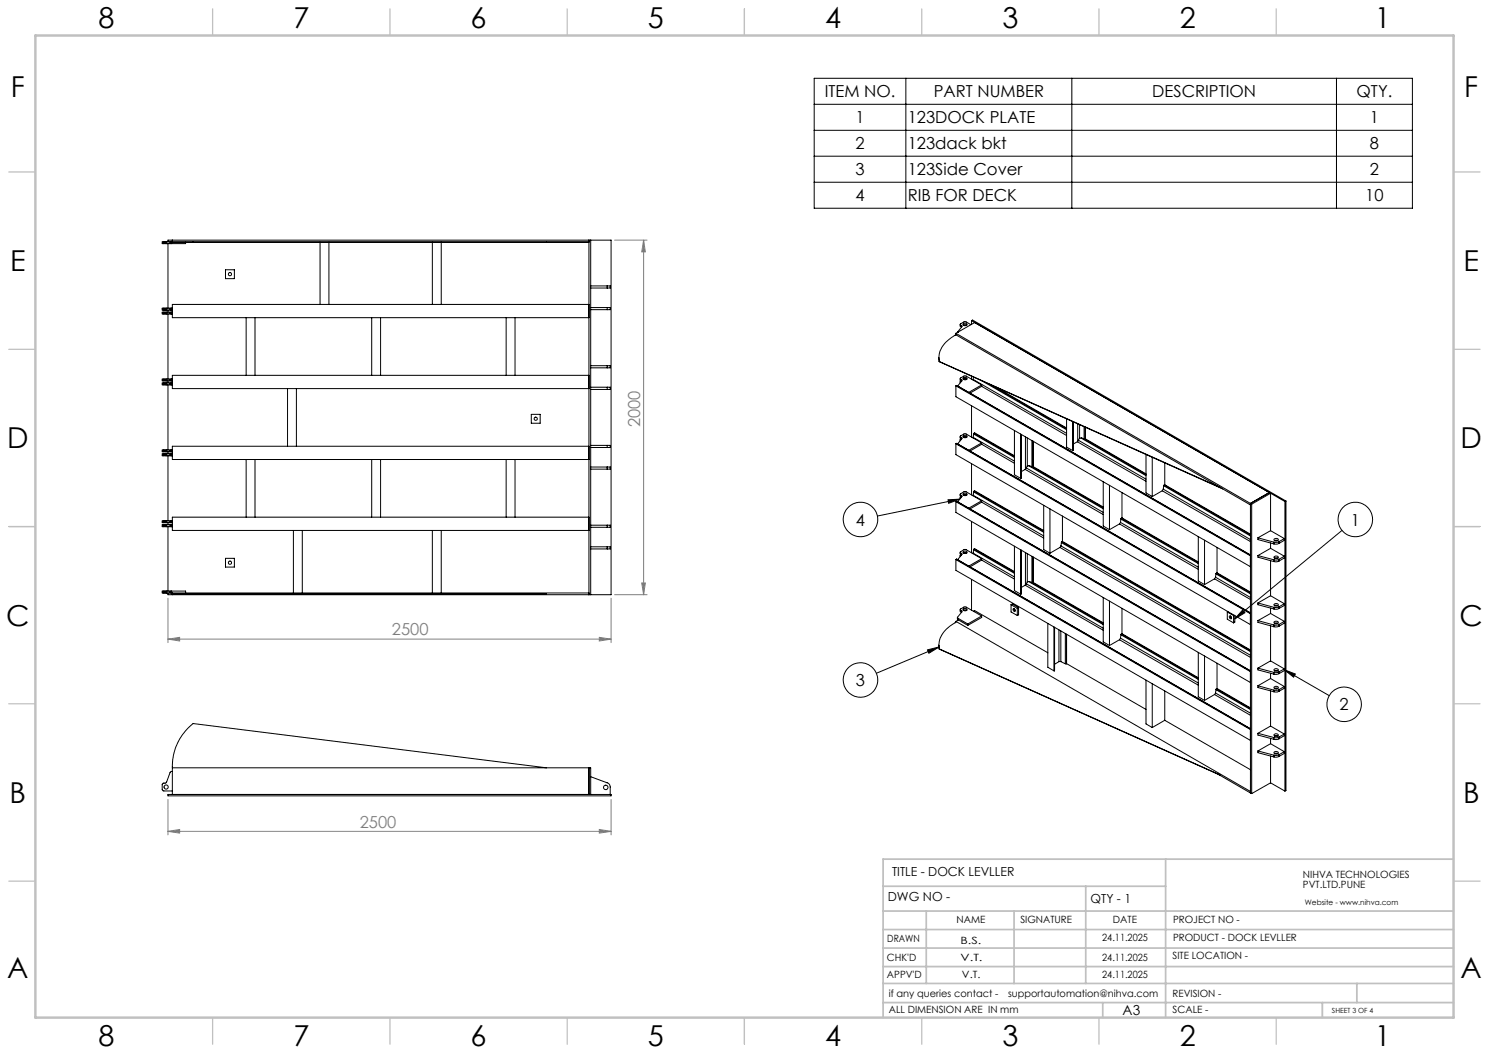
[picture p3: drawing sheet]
<svg xmlns="http://www.w3.org/2000/svg" width="420mm" height="297mm" viewBox="0 0 420 297" stroke-linecap="round" stroke-linejoin="round" font-family="sans-serif">
<g fill="none" stroke="#000" stroke-width=".28">
<path d="M229.7 22.1h168.7v36.6h-168.7zM229.7 29.4h168.7M229.7 36.8h168.7M255.5 22.1v36.6M302.3 22.1v36.6M377 22.1v36.6M229.7 44.1h168.7M229.7 51.4h168.7M46.2 68.2h-.4v.5h.4M46.2 68.2h.4M46.2 68.7h.4M46.2 68.2v.5"/>
<path d="M46.6 68.2h.4M46.6 68.7h.4M46.6 68.2v.5M47 68.2h1M47 68.7h1M47 68.2v.5M47.4 68.2v-.5h125v100h-125v-.5M47.4 68.7v18.2M48 68.2h.4M48 68.7h.4M48 68.2v.5M48.4 68.2h6.1"/>
<path d="M48.4 68.2v.5M48.6 67.7v.6h5.9M52.4 68.3v.4h-4M54.5 68.2h111.6M54.5 68.2v.1M54.5 68.3h111.6M63.6 76.1h2.5v2.5h-2.5zM90.3 68.3v17.6M92.8 68.3v17.6M122 68.3v17.6M124.5 68.3v17.6M166.1 67.7v100"/>
<path d="M166.6 67.7v100M46.2 86.9h-.4v.6h.4M46.2 88h-.4v.5h.4M46.2 86.9v.6M46.2 88v.5M46.2 86.9h.4M46.2 87.5h.4M46.2 88h.4M46.2 88.5h.4M46.6 86.9h.4M46.6 87.5h.4M46.6 88h.4"/>
<path d="M46.6 88.5h.4M46.6 86.9v.6M46.6 88v.5M47 86.9v.6M47 88v.5M47 86.9h1M47 87.5h1M47 88h1M47 88.5h1M47.4 87.5v.5M47.4 88.5v18.4M48 86.9h.4"/>
<path d="M48 87.5h.4M48 88h.4M48 88.5h.4M48 86.9v.6M48 88v.5M48.4 86.9v.6M48.4 88v.5M48.4 86.9h.2M48.4 87.5h.2M48.4 88h.2M48.4 88.5h.2M69.4 89.6v16.3"/>
<path d="M71.9 89.6v16.3M104.8 89.6v16.3M107.4 89.6v16.3M142.8 89.6v16.3M145.3 89.6v16.3M166.1 85.9h-117.5v3.7h117.5M166.6 80.6h4.7M166.6 81.2h4.7M166.6 86.7h4.7M166.6 87.3h4.7M171.3 80.6h.8v.6h-.8M171.3 86.7h.8v.6h-.8"/>
<path d="M171.3 80.6v.6M171.3 86.7v.6M269.6 94.4a7.5 7.5 0 0 0-4.7 7.2v.3M269.6 94v.4M269.6 94l83.1 48M269.6 94.4l83.1 48M270.1 93.8h.1M270.8 91.5l.2 .6M271 91.7l.2 .2M271 91.7v.4M271.2 91.9l.2 .2-1.3 1.7M271.2 91.9v.3l-.2-.1"/>
<path d="M271.7 91.4a.55 .55 0 0 1 .6-.3 .55 .55 0 0 1 .4 .6 .59 .59 0 0 1-.6 .2 .59 .59 0 0 1-.4-.5zM271.7 91.7l.4-.1 .6 .1M273.9 91.6l-1.5-.9h-.4l-1.1 .7 .1 .3M274 90.4l.3-.1 88.4 51M274 90.4l88.4 51.1M274 90.4v1.1M274.9 91l-5.3 3M46.2 106.9h-.4v.5h.4M46.2 108h-.4v.5h.4M46.2 106.9v.5M46.2 108v.5M46.2 106.9h.4"/>
<path d="M46.2 107.4h.4M46.2 108h.4M46.2 108.5h.4M46.6 106.9h.4M46.6 107.4h.4M46.6 108h.4M46.6 108.5h.4M46.6 106.9v.5M46.6 108v.5M47 106.9v.5M47 108v.5M47 106.9h1"/>
<path d="M47 107.4h1M47 108h1M47 108.5h1M47.4 107.4v.6M47.4 108.5v18.4M48 106.9h.4M48 107.4h.4M48 108h.4M48 108.5h.4M48 106.9v.5M48 108v.5M48.4 106.9v.5"/>
<path d="M48.4 108v.5M48.4 106.9h.2M48.4 107.4h.2M48.4 108h.2M48.4 108.5h.2M81.1 109.6v16.3M83.6 109.6v16.3M149.9 116.9h2.5v2.5h-2.5zM166.1 105.9h-117.5v3.7h117.5M166.6 103.1h4.7M166.6 103.7h4.7M166.6 109.9h4.7"/>
<path d="M166.6 109.2h4.7M171.3 103.1h.8v.6h-.8M171.3 109.2h.8v.7h-.8M171.3 103.1v.6M171.3 109.2v.7M264.8 100.9l.1 1.1M264.9 101.9l79.3 35.6M264.9 102l80 35.9M264.9 101.9v.1M269.6 108.8l83.1 48M269.6 108.8v3.1l83.1 47.9M269.8 108.7h.1"/>
<path d="M269.8 108.7l82.9 47.9M269.8 108.7l-.2 .1M270.8 106.8l.2 .6M270.8 107.7v.3M271 107l-.1-.4 1.5-.6 4.5 2.6M271 107v.4M271 107l.2 .1M271.1 107.5l-.3 .2 .2 .1M271.2 107.1l.2 .3-1.3 1.5M271.2 107.1v.4l-.2-.1M271.7 106.6a.55 .55 0 0 1 .7-.2 .55 .55 0 0 1 .3 .6 .56 .56 0 0 1-.7 .2 .56 .56 0 0 1-.3-.6zM271.8 107h.9"/>
<path d="M271.8 107l.3-.1 .5 .1M271.8 107h-.1M274 106.1v.9M274 114.4v8.9M274.5 107v.2M274.5 107l26.3 15.2M274.6 106.4l-.1 .6M276.9 107.3l23.9 13.9M276.9 108.6v.4M276.9 108.6l-3.6 2.1M276.9 109l-3.3 1.9M276.9 109l23.9 13.8"/>
<path d="M279.2 108.4l21.6 12.5M280.6 109l20.2 11.7M300.8 118.1v8l1.8 1M302.6 118.9v8.2M302.7 119v8.1M302.8 119l-.1 8.1M304 119.5v5M304.5 119.8v3.8M46.2 126.9h-.4v.5h.4M46.2 128h-.4v.5h.4M46.2 126.9v.5M46.2 128v.5"/>
<path d="M46.2 126.9h.4M46.2 127.4h.4M46.2 128h.4M46.2 128.5h.4M46.6 126.9h.4M46.6 127.4h.4M46.6 128h.4M46.6 128.5h.4M46.6 126.9v.5M46.6 128v.5M47 126.9v.5M47 128v.5"/>
<path d="M47 126.9h1M47 127.4h1M47 128h1M47 128.5h1M47.4 127.4v.6M47.4 128.5v18.4M48 126.9h.4M48 127.4h.4M48 128h.4M48 128.5h.4M48 126.9v.5M48 128v.5"/>
<path d="M48.4 126.9v.5M48.4 128v.5M48.4 126.9h.2M48.4 127.4h.2M48.4 128h.2M48.4 128.5h.2M69.4 129.6v16.3M71.9 129.6v16.3M104.8 129.6v16.3M107.4 129.6v16.3M142.8 129.6v16.3M145.3 129.6v16.3"/>
<path d="M166.1 125.9h-117.5v3.7h117.5M166.6 132.3h4.7M166.6 131.7h4.7M166.6 126.2h4.7M166.6 125.6h4.7M171.3 131.7h.8v.6h-.8M171.3 125.6h.8v.6h-.8M171.3 125.6v.6M171.3 131.7v.6M269.6 125.2v3l83.1 48M269.6 125.2l83.1 47.9M269.8 125.1l82.9 47.8"/>
<path d="M269.8 125.1l-.2 .1M270.8 139.4l.2 .6M270.8 123.1l.2 .6M270.8 124v.3M271 139.6l-.1-.3 1-.6h.6l4.4 2.5M271 123.3l-.1-.3 1.5-.7 4.5 2.6M271 123.3v.4M271 139.6v.4M271 139.6l.2 .2M271 123.3l.2 .1M271.1 123.8l-.3 .2 .2 .2M271.2 139.8l.2 .2-1.3 1.5"/>
<path d="M271.2 123.4l.2 .3-1.3 1.5M271.2 139.8v.4l-.2-.2M271.2 123.4v.5l-.2-.2M271.7 139.2a.51 .51 0 0 1 .7-.2 .51 .51 0 0 1 .2 .7 .54 .54 0 0 1-.6 .1 .54 .54 0 0 1-.3-.6zM271.7 122.9a.55 .55 0 0 1 .7-.2 .55 .55 0 0 1 .3 .6 .56 .56 0 0 1-.7 .2 .56 .56 0 0 1-.3-.6zM272.7 139.7l-.3-.2-.7 .2h.9M272.7 123.3l-.3-.1-.7 .1 .9 .1M274 130.8v8.8M274.5 123.4v.1M274.5 139.7v.1M274.5 123.4l11.6 6.7M274.5 139.7l19.9 11.5"/>
<path d="M274.6 122.4l-.1 1M274.6 138.7l-.1 1M274.6 122.4l11.5 6.6M274.6 138.7l19.8 11.4M274.8 122.2l-.2 .2M274.8 138.5l-.2 .2M274.8 122.2l.1-.1 11.2 6.4M274.8 138.5l.1-.1 19.5 11.2M274.8 122.2l11.3 6.6M274.8 138.5l19.6 11.3M276.9 124.9v.4M276.9 124.9l-3.6 2.1"/>
<path d="M276.9 125.3l-3.3 1.9M276.9 125.3l9.2 5.4M286.1 121.4v12.5l1.8 1M287.9 122.4v12.5M287.9 134.9h.1M288 122.5l-.1 12.4M289.2 132.4l-1.2 .7M289.2 132.4l22 12.7M289.2 132.3v.1M289.2 123.2v9.1M289.5 132l-.3 .3M289.5 132l21.7 12.5"/>
<path d="M289.8 131.4l-.3 .6M289.8 131.4l.6-.1 .7 .4M289.8 123.5v7.9M290.2 131.4l21 12.1M291.1 131.7h.3M291.1 124.3v7.4M291.2 131.7l20 11.5M291.4 124.4v7.3M291.4 131.6l19.8 11.4M291.4 124.5v7.1M291.4 131.6v.1M302.7 127.1h-.1"/>
<path d="M303.9 124.6l-1.1 .6M303.9 124.6l19.4 11.1M304 124.5l-.1 .1M304.2 124.2l-.2 .3M304.2 124.2l19.1 10.9M304.5 123.6l-.3 .6M304.5 123.6l.6-.1 .7 .3M304.9 123.5l18.4 10.7M305.8 123.8h.3M305.8 120.3v3.5M306 123.9l17.3 9.9M306.1 120.5v3.3"/>
<path d="M306.2 123.8l17.1 9.9M306.2 123.8h-.1M306.2 120.5v3.3M311.2 135.9v12.5l1.7 1M312.9 136.9v12.5M316.5 138.9v7.2M323.3 128.2v10.8l1.7 1M325 129v11M327.8 138.4l-2.8 1.6M327.8 138.4l24.9 14.3M328.1 138l-.3 .4M328.1 138l24.6 14.2"/>
<path d="M328.3 137l24.4 14.2M328.4 136.8l24.3 14M328.5 136.7l24.2 14M328.5 130.6v6.1M328.5 136.7l-.2 .2-.2 1.1M358.4 139.1l-.4-.2-5.3 3.1M358.4 139.1v10.6M358.4 139.1l-5.3 3.1M46.2 146.9h-.4v.5h.4M46.2 148h-.4v.6h.4M46.2 146.9v.5M46.2 148v.6"/>
<path d="M46.2 147.4h.4M46.2 146.9h.4M46.2 148h.4M46.2 148.6h.4M46.6 147.4h.4M46.6 146.9h.4M46.6 148h.4M46.6 148.6h.4M46.6 146.9v.5M46.6 148v.6M47 146.9v.5M47 148v.6"/>
<path d="M47 147.4h1M47 146.9h1M47 148h1M47 148.6h1M47.4 147.4v.6M47.4 148.6v18.1M48 146.9h.4M48 147.4h.4M48 148h.4M48 148.6h.4M48 146.9v.5M48 148v.6"/>
<path d="M48.4 146.9v.5M48.4 148v.6M48.4 147.4h.2M48.4 146.9h.2M48.4 148h.2M48.4 148.6h.2M63.6 157.5h2.5v2.4h-2.5zM82.8 149.6v17.6M85.3 149.6v17.6M122 149.6v17.6M124.5 149.6v17.6M166.1 145.9h-117.5v3.7h117.5"/>
<path d="M166.6 154.8h4.7M166.6 154.2h4.7M166.6 148.1h4.7M166.6 148.7h4.7M171.3 154.2h.8v.6h-.8M171.3 148.1h.8v.6h-.8M171.3 148.1v.6M171.3 154.2v.6M267.4 141l3.3-.2-3.1 1.2zM269.6 141.5v3l83.1 48M269.6 157.8v3.1l83.1 47.9M269.6 157.8l83.1 48"/>
<path d="M269.6 141.5l83.1 47.9M269.8 157.7l82.9 47.8M269.8 141.4h.1M269.8 141.4l82.9 47.9M269.8 157.7l-.2 .1M269.8 141.4l-.2 .1M269.8 157.7l82.9 47.9M270.7 140.8l-23.2 4.8M270.8 155.8l.2 .5M270.8 140.3v.3M270.8 156.7v.3M271 156l-.1-.4 1.4-.6 4.6 2.6"/>
<path d="M271 156v.3M271 156l.2 .1M271 156.3l.2 .2M271.1 156.4l-.3 .3 .2 .1M271.1 140.1l-.3 .2 .2 .2M271.2 156.1l.2 .2-1.3 1.6M271.2 156.1v.4M271.7 155.6a.51 .51 0 0 1 .7-.2 .51 .51 0 0 1 .2 .6 .54 .54 0 0 1-.6 .1 .54 .54 0 0 1-.3-.5zM271.7 156l.4-.1 .6 .1M271.8 156l.2-.1 .6 .1M274 147.1v8.8M274.5 156v.2"/>
<path d="M274.5 156l11.6 6.7M274.6 155.1l-.1 .9M274.6 155.1l11.5 6.6M274.8 154.8l-.2 .3M274.8 154.8l11.3 6.4M274.8 154.8l11.3 6.6M276.9 157.6l-3.6 2.1M276.9 141.2v.4M276.9 157.6v.4M276.9 158l-3.3 1.9M276.9 141.2l-3.6 2.1M276.9 141.6l-3.3 1.9"/>
<path d="M276.9 158l9.2 5.3M276.9 141.6l17.5 10.2M286.1 154.1v12.5l1.8 1M287.9 155.1v12.5M288 155.1l-.1 12.5M289.2 155.9v9M289.8 156.2v7.9M291.1 156.9v7.4M291.4 157.1v7.2M294.4 142.5v12.5l1.8 1M296.2 143.5v12.5M299 154.4l-2.8 1.6"/>
<path d="M299 154.4l53.7 31M299.3 154l-.3 .4M299.3 154l53.4 30.8M299.4 153l53.3 30.8M299.5 152.8l53.2 30.7M299.7 152.7l53 30.6M299.7 145.6v7.1M299.7 152.7l-.3 .2-.1 1.1M315.8 147.8l-2.9 1.6M315.8 147.8l22.2 12.8M316.1 147.4l-.3 .4M316.1 147.4l21.9 12.6"/>
<path d="M316.2 146.4l21.8 12.6M316.3 146.2l21.7 12.5M316.5 146.1l21.5 12.4M316.5 146.1l-.3 .1-.1 1.2M338 151.3v12.6l1.8 1M339.8 152.4v12.5M343.3 154.4v7.2M352.7 142v81.7M352.7 142l.4 .2M353.1 142.2v81.6M354.8 151.7v.5l4.5 1.2M354.8 156.7v.5l4.5 1.2"/>
<path d="M354.8 151.7l4.5 1.2M354.8 156.7l4.5 1.2M358.4 149.7l-3.6 2M358.4 149.7l3.9 2.2M358.4 154.7l-3.6 2M358.4 154.7l3.9 2.2M358.4 153.1v1.6M358.4 158.1v9.9M359.3 152.1a.6 .6 0 0 1 .7-.3 .6 .6 0 0 1 .5 .6 .69 .69 0 0 1-1.2-.3zM359.3 152.9v.5M359.3 157.9v.5M359.4 157.1a.58 .58 0 0 1 .7-.3 .58 .58 0 0 1 .4 .6 .64 .64 0 0 1-.7 .2 .64 .64 0 0 1-.4-.5z"/>
<path d="M359.5 152.5h.9M359.5 157.4h.9M360.8 152.8l-1.5 .1M360.8 153.3l-1.5 .1M360.8 157.8l-.7 .2-.8-.1M360.8 158.3l-.7 .2-.8-.1M360.8 152.8v.5M360.8 157.8v.5M362.3 151.9v.5l-1.5 .9M362.3 156.9v.5l-1.5 .9M362.3 151.9l-1.5 .9M362.3 156.9l-1.5 .9"/>
<path d="M362.4 141.5v81.6M362.7 141.3l-.3 .2M362.7 141.3v81.7l-.3 .1M378.5 149.6l-30.2 25M46.2 166.7h-.4v.5h.4M46.2 166.7v.5M46.2 166.7h.4M46.2 167.2h.4M46.6 166.7h.4M46.6 167.2h.4M46.6 166.7v.5M47 166.7v.5"/>
<path d="M47 166.7h1M47 167.2h1M48 166.7h.4M48 167.2h.4M48 166.7v.5M48.4 166.7v.5M48.4 166.7h4v.5M48.4 167.2h117.7M48.6 167.5h5.9M48.6 167.6h5.9M48.6 167.2v.5M54.5 167.5v.1"/>
<path d="M54.5 167.5h99.7M54.5 167.6h99.7M269.6 175.3v.2a7.5 7.5 0 0 0-4.7 7.2v.3M269.6 175.3l83.1 47.9M270.1 174.2l.1 .6M270.2 174.4v.4M270.2 174.4l2.8 1.6M270.2 174.8l2.8 1.6M270.3 174.9l-.7 .4M270.8 171.9l.2 .6M271 172.1l-.1-.3 1.5-.6 4.5 2.5M271 172.1v.4"/>
<path d="M271 172.1l.2 .2M271.2 172.3l.2 .2-1.3 1.6 .1 .3M271.2 172.3v.4l-.2-.2M271.7 171.7a.55 .55 0 0 1 .7-.2 .55 .55 0 0 1 .3 .7 .56 .56 0 0 1-.7 .1 .56 .56 0 0 1-.3-.6zM271.8 172.1l.9 .1M271.8 172.1l-.1 .1M273 176v.4M274 163.4v8.7M274.6 172.4l.3-.2 20.7 11.9M276.9 173.7v.5l-3.9 2.2M276.9 173.7l-3.9 2.3M285.2 170.6v2l1.7 1"/>
<path d="M285.2 170.6l1.7 1M285.2 170.6l.3-.2 1.8 1M285.8 171.7a.4 .4 0 0 1 .5 .2 .4 .4 0 0 1-.2 .6l-.3-.5zM286.1 171.7l.3 .5M286.9 171.6v2M287.3 171.4l-.4 .2M287.3 171.4v2l-.4 .2M289.2 165.1l-1.2 .6M289.2 165.1l22 12.7M289.2 164.9v.2M289.5 164.7l-.3 .2M289.5 164.7l21.7 12.5"/>
<path d="M289.8 164.1l-.3 .6M289.8 164.1l.6-.1 .7 .3M290.2 164l21 12.2M291.1 164.3h.3M291.2 164.4l20 11.5M291.4 164.3l19.8 11.4M291.4 164.3h.1M295.6 175.9v12.3l1.7 1M297.3 176.9v12.3M297.4 176.9v12.3M297.5 176.9l-.1 12.3M298.7 177.7v8.9"/>
<path d="M299.2 178v8.6M300.5 178.7v8.5M300.8 178.9v8.3M311.2 168.5v12.5l1.7 1.1M312.9 169.5v12.6M316.1 180l-.3 .4M316.1 180l21.9 12.6M316.2 179l21.8 12.6M316.3 178.8l21.7 12.5M316.5 178.7l21.5 12.5M316.5 178.7l-.3 .2-.1 1.1M316.5 171.6v7.1"/>
<path d="M342.6 163.3l-2.8 1.6M342.6 163.3l10.1 5.8M342.9 162.8l-.3 .5M342.9 162.8l9.8 5.7M343 161.9l9.7 5.6M343.1 161.6l9.6 5.6M343.3 161.6l9.4 5.4M343.3 161.6l-.3 .1-.1 1.1M346.2 172.6l1.7 1M346.2 172.6v2.1l1.7 1M346.4 172.5l-.2 .1M346.8 173.7a.41 .41 0 0 1 .5 .3 .41 .41 0 0 1-.2 .5l-.4-.4z"/>
<path d="M347.1 173.8l.3 .5M347.9 173.6v2.1M348.1 173.5l-.2 .1M348.3 173.6v1.9l-.4 .2M350.5 172l.7 .8-2.9 1.8zM354.8 170.1v.5l4.5 1.2M354.8 175v.5l4.5 1.3M354.8 170.1l4.5 1.2M354.8 175l4.5 1.3M358.4 168l-3.6 2.1M358.4 168l3.9 2.3M358.4 173l-3.6 2"/>
<path d="M358.4 173l3.9 2.3M358.4 171.5v1.5M358.4 176.5v9.9M359.3 171.3v.5M359.3 176.3v.5M359.4 170.5a.58 .58 0 0 1 .7-.3 .58 .58 0 0 1 .4 .6 .64 .64 0 0 1-.7 .2 .64 .64 0 0 1-.4-.5zM359.4 175.4a.58 .58 0 0 1 .7-.3 .58 .58 0 0 1 .4 .7 .64 .64 0 0 1-.7 .1 .64 .64 0 0 1-.4-.5zM359.5 170.8l.4-.1 .5 .1M359.5 175.8l.5-.1 .4 .1M360.8 171.2l-1.5 .1M360.8 171.6l-.5 .2h-1M360.8 176.1l-1.5 .2"/>
<path d="M360.8 176.6l-1.5 .2M360.8 171.2v.4M360.8 176.1v.5M362.3 170.3v.5l-1.5 .8M362.3 175.3v.5l-1.5 .8M362.3 170.3l-1.5 .9M362.3 175.3l-1.5 .8M261.6 183.3l3.3-.8-2.9 1.8zM264.8 182l.1 1.1M264.9 182.5l-17.7 7.4M264.9 183v.1M264.9 183l79.3 35.6"/>
<path d="M264.9 183.1l79.3 35.6M297.4 189.2h-.1M298.7 186.6h.5M298.7 186.6l-1.2 .8M299.2 186.6l1.3 .6M300.5 187.2h.3M300.8 187.2l22.5 12.9M315.8 180.4l-2.9 1.7M315.8 180.4l22.2 12.8M323.3 191.8v12.4l1.7 1M325 192.9v12.3M328.5 194.9v8.3"/>
<path d="M338 184v12.5l1.8 1.1M339.8 185v12.6M342.6 195.9l-2.8 1.7M342.6 195.9l10.1 5.9M342.9 195.5l-.3 .4M342.9 195.5l9.8 5.7M343 194.5l9.7 5.6M343.1 194.3l9.6 5.5M343.3 194.2l9.4 5.5M343.3 194.2l-.3 .2-.1 1.1M343.3 187.1v7.1M354.8 188.5v.4l4.5 1.2"/>
<path d="M354.8 193.4v.5l4.5 1.2M354.8 193.4l4.5 1.3M354.8 188.5l4.5 1.1M358.4 191.4l-3.6 2M358.4 191.4l3.9 2.2M358.4 186.4l-3.6 2.1M358.4 186.4l3.9 2.3M358.4 189.9v1.5M358.4 194.9v9.9M359.3 189.6v.5M359.3 194.7v.4M359.4 188.8a.59 .59 0 0 1 .7-.3 .59 .59 0 0 1 .4 .7 .64 .64 0 0 1-.7 .1 .64 .64 0 0 1-.4-.5z"/>
<path d="M359.4 193.7a.53 .53 0 0 1 .8-.2 .53 .53 0 0 1 .2 .7 .54 .54 0 0 1-.7 .1 .54 .54 0 0 1-.3-.6zM359.5 194.2l.4-.1 .5 .1M359.5 189.2h.9M360.8 194.5l-1.5 .2M360.8 195l-.5 .2-1-.1M360.8 189.5l-.7 .2-.8-.1M360.8 190l-.7 .2-.8-.1M360.8 189.5v.5M360.8 194.5v.5M362.3 188.7v.5l-1.5 .8M362.3 193.6v.5l-1.5 .9M362.3 193.6l-1.5 .9"/>
<path d="M362.3 188.7l-1.5 .8M362.3 188.9l12.6 7.3M362.3 188.9l3.1 1.2-.5 .9zM48.6 217.6l-.6 .2-1.1 3-.9 .1-.2 .3v1.5l.2 .3 2.6 .1M48.6 216.6h118v7.5M154.2 216.6l-99.7-12.5a15.3 15.3 0 0 0-5.9 12.2v7.8M166.1 216.6v7.5M166.6 219.1l5.1 1.9 .4 .6v2.5M328.5 203.2l24.2 13.9M328.5 203.2l-3.5 2M343.6 218.4l9.1 5.3M354.8 211.8l4.5 1.2"/>
<path d="M354.8 206.8v.5l4.5 1.2M354.8 211.8v.5l4.5 1.2M354.8 206.8l4.5 1.2M358.4 209.8l-3.6 2M358.4 209.8l3.9 2.2M358.4 204.8l-3.6 2M358.4 204.8l3.9 2.2M358.4 208.3v1.5M358.4 213.3v7.5M359.3 208v.5M359.3 213v.5M359.4 212.2a.59 .59 0 0 1 .7-.3 .59 .59 0 0 1 .4 .6 .64 .64 0 0 1-.7 .2 .64 .64 0 0 1-.4-.5z"/>
<path d="M359.4 207.2a.58 .58 0 0 1 .7-.3 .58 .58 0 0 1 .4 .6 .64 .64 0 0 1-.7 .2 .64 .64 0 0 1-.4-.5zM359.5 212.5h.9M359.5 207.6h.9M360.8 212.9l-.7 .2-.8-.1M360.8 213.4l-.7 .2-.8-.1M360.8 207.9l-.7 .2-.8-.1M360.8 208.4l-.7 .2-.8-.1M360.8 207.9v.5M360.8 212.9v.5M362.3 212l-1.5 .9M362.3 207v.5l-1.5 .9M362.3 212v.5l-1.5 .9"/>
<path d="M362.3 207l-1.5 .9M47.4 224.1h125v.4h-125zM352.7 223.7l.4 .1M358.4 220.8l4 2.3M358.4 220.8l-5.3 3"/>
<circle cx="64.9" cy="77.3" r=".46"/>
<circle cx="151.1" cy="118.1" r=".46"/>
<circle cx="64.9" cy="158.7" r=".46"/>
<circle cx="242.7" cy="146.5" r="4.9"/>
<circle cx="382.3" cy="146.5" r="4.9"/>
<circle cx="242.7" cy="191.8" r="4.9"/>
<circle cx="379.2" cy="198.7" r="4.9"/>
<circle cx="46.9" cy="222" r=".6"/>
<circle cx="170.9" cy="222.1" r=".62"/>
</g>
<g fill="none" stroke="#808080" stroke-width=".28">
<path d="M173.4 67.7h9.1M181.5 67.7l.5 3.3h-1zM181.5 67.7v100M47.4 168.7v12.6M169.1 179.8l3.3 .5-3.3 .5zM172.4 168.7v12.6M173.4 167.7h9.1M181 164.4h1l-.5 3.3zM47.4 180.3l3.3-.5v1zM47.4 180.3h125M47.4 234.5l3.3-.5v1zM47.4 225.5v10"/>
<path d="M47.4 234.5h125M169.1 234l3.3 .5-3.3 .5zM172.4 225.5v10"/>
</g>
<g fill="none" stroke="#c0c0c0" stroke-width=".35">
<path d="M60 2.5v7.5M110 2.5v7.5M160 2.5v7.5M210 2.5v7.5M260 2.5v7.5M310 2.5v7.5M360 2.5v7.5M2.5 48.5h7.5M410 48.5h7.5M2.5 98.5h7.5M410 98.5h7.5M2.5 148.5h7.5"/>
<path d="M410 148.5h7.5M2.5 198.5h7.5M410 198.5h7.5M2.5 248.5h7.5M410 248.5h7.5M60 287v7.5M110 287v7.5M160 287v7.5M210 287v7.5M260 287v7.5M310 287v7.5M360 287v7.5"/>
</g>
<g fill="none" stroke="#c0c0c0" stroke-width=".5">
<path d="M249.1 257h160.9M249.1 250h79.7M261.3 257v20.4M286 257v20.4M306.2 250v27.4M328.8 242.3v44.7M410 242.3h-160.9v44.7M249.1 272.6h160.9M249.1 267.4h160.9M249.1 262.2h160.9M249.1 277.4h160.9M382.7 277.4v5.4"/>
<path d="M249.1 282.8h160.9M311 282.8v4.2M373 282.8v4.2"/>
</g>
<path d="M10 10h400v277h-400z" fill="none" stroke="#c0c0c0" stroke-width=".7"/>
<path d="M350.5 172l.7 .8-2.9 1.8zM362.3 188.9l3.1 1.2-.5 .9zM261.6 183.3l3.3-.8-2.9 1.8zM267.4 141l3.3-.2-3.1 1.2z" fill="#000"/>
<g fill="#808080">
<path d="M47.4 180.3l3.3-.5v1zM169.1 179.8l3.3 .5-3.3 .5z"/>
<path d="M181.5 67.7l.5 3.3h-1zM181 164.4h1l-.5 3.3z"/>
<path d="M47.4 234.5l3.3-.5v1zM169.1 234l3.3 .5-3.3 .5z"/>
</g>
<g font-size="8.1">
<text x="27.8" y="8">8</text>
<text x="82.8" y="8">7</text>
<text x="132.8" y="8">6</text>
<text x="182.8" y="8">5</text>
<text x="232.8" y="8">4</text>
<text x="282.8" y="8">3</text>
<text x="332.8" y="8">2</text>
<text x="387.8" y="8">1</text>
<text x="3" y="27.2">F</text>
<text x="413" y="27.2">F</text>
<text x="2.8" y="76.5">E</text>
<text x="412.8" y="76.5">E</text>
<text x="2" y="126.5">D</text>
<text x="412" y="126.5">D</text>
<text x="1.7" y="176.5">C</text>
<text x="411.7" y="176.5">C</text>
<text x="2.7" y="226.5">B</text>
<text x="412.7" y="226.5">B</text>
<text x="2" y="275.7">A</text>
<text x="412" y="275.7">A</text>
<text x="27.8" y="295">8</text>
<text x="82.8" y="295">7</text>
<text x="132.8" y="295">6</text>
<text x="182.8" y="295">5</text>
<text x="232.8" y="295">4</text>
<text x="282.8" y="295">3</text>
<text x="332.8" y="295">2</text>
<text x="387.8" y="295">1</text>
</g>
<g font-size="4.7">
<text x="232.6" y="27.4">ITEM NO.</text>
<text x="263.4" y="27.4">PART NUMBER</text>
<text x="325" y="27.4">DESCRIPTION</text>
<text x="382.6" y="27.4">QTY.</text>
<text x="241.3" y="34.7">1</text>
<text x="256" y="34.7">123DOCK PLATE</text>
<text x="386.4" y="34.7">1</text>
<text x="241.3" y="42.1">2</text>
<text x="256" y="42.1">123dack bkt</text>
<text x="386.4" y="42.1">8</text>
<text x="241.3" y="49.4">3</text>
<text x="256" y="49.4">123Side Cover</text>
<text x="386.4" y="49.4">2</text>
<text x="241.3" y="56.7">4</text>
<text x="256" y="56.7">RIB FOR DECK</text>
<text x="385.1" y="56.7">10</text>
<text x="241.4" y="148.2">4</text>
<text x="381" y="148.2">1</text>
<text x="241.4" y="193.5">3</text>
<text x="377.9" y="200.4">2</text>
</g>
<g font-size="4.7" fill="#808080">
<text x="180.5" y="120.4" transform="rotate(-90 180.5 120.4)">2000</text>
<text x="110.6" y="179.2">2500</text>
<text x="101.5" y="233.5">2500</text>
</g>
<text font-size="3.9" x="316.7" y="286.4">A3</text>
<g font-size="3.5">
<text x="251.6" y="247">TITLE - DOCK LEVLLER</text>
<text x="250.4" y="254.2">DWG NO -</text>
<text x="307.6" y="254.8">QTY - 1</text>
</g>
<g font-size="2.8">
<text x="367.5" y="247.7">NIHVA TECHNOLOGIES</text>
<text x="367.5" y="250.5">PVT.LTD.PUNE</text>
<text x="269.8" y="260.4">NAME</text>
<text x="287.8" y="260.4">SIGNATURE</text>
<text x="313.9" y="260.5">DATE</text>
<text x="330.9" y="260.5">PROJECT NO -</text>
<text x="250.3" y="265.7">DRAWN</text>
<text x="270.9" y="266.1">B.S.</text>
<text x="310.9" y="265.5">24.11.2025</text>
<text x="330.9" y="265.5">PRODUCT - DOCK LEVLLER</text>
<text x="250.2" y="271.1">CHK'D</text>
<text x="250.2" y="275.8">APPV'D</text>
<text x="270.9" y="271.1">V.T.</text>
<text x="271.3" y="275.8">V.T.</text>
<text x="310.9" y="271.1">24.11.2025</text>
<text x="310.9" y="275.8">24.11.2025</text>
<text x="330.7" y="270.6">SITE LOCATION -</text>
<text x="250.7" y="281.1">if any queries contact -</text>
<text x="284.3" y="281.1">supportautomation@nihva.com</text>
<text x="330.7" y="281.1">REVISION -</text>
<text x="250.7" y="285.6">ALL DIMENSION ARE IN mm</text>
<text x="330.7" y="285.6">SCALE -</text>
</g>
<text font-size="2.1" x="368.1" y="255.1">Website - www.nihva.com</text>
<text font-size="2" x="375.7" y="285.6">SHEET 3 OF 4</text>
</svg>
